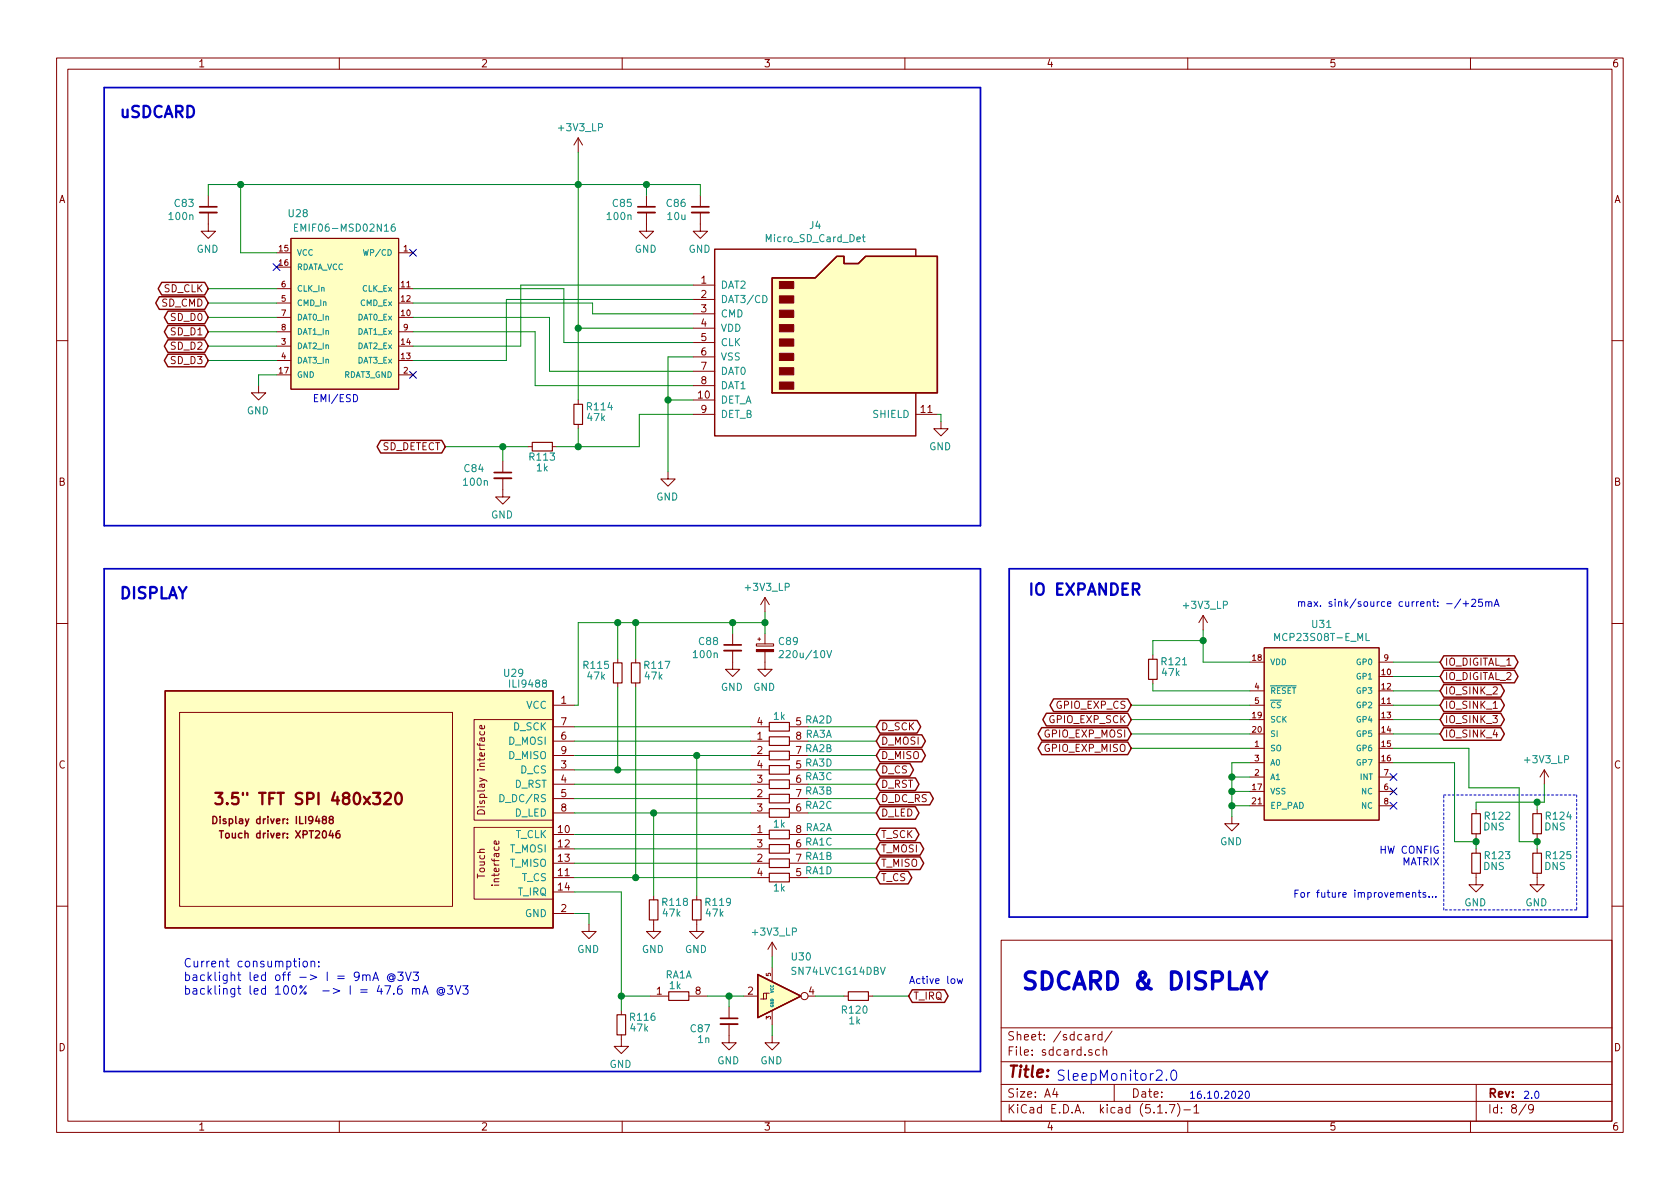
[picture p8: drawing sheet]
<svg xmlns="http://www.w3.org/2000/svg" width="297mm" height="210mm" viewBox="0 0 297 210" stroke-linecap="round" stroke-linejoin="round" font-family="sans-serif">
<g fill="none" stroke="#840000" stroke-width=".18">
<path d="M10 10.3h277v189.9h-277zM12 12.2h273v186.1h-273zM60 10.3v1.9M110 10.3v1.9M160 10.3v1.9M210 10.3v1.9M260 10.3v1.9M36.8 37.6v3.3h-1.2l1.2 1.3 1.3-1.3h-1.3M36.8 34.5v2.1M102.2 24.4l-.7 1.2M102.2 24.4v2.5M102.2 24.4l.8 1.2"/>
<path d="M114.3 37.6v3.3h-1.3l1.3 1.3 1.3-1.3h-1.3M114.3 34.5v2.1M123.8 37.6v3.3h-1.2l1.2 1.3 1.3-1.3h-1.3M123.8 34.5v2.1M48.9 44.7h2.5M48.9 56.1h2.5M48.9 51h2.5M48.9 53.6h2.5M48.9 47.2h2.5M48.9 58.7h2.5M51.4 42.2h19.1v26.6h-19.1zM70.5 44.7h2.5"/>
<path d="M70.5 56.1h2.5M70.5 51h2.5M70.5 53.6h2.5M70.5 58.7h2.5M122.6 50.4h3.8M122.6 53h3.8M122.6 55.5h3.8M122.6 58h3.8M10 60.2h2M45.7 68.2v1.3h-1.3l1.3 1.2 1.3-1.2h-1.3M48.9 63.7h2.5M48.9 61.2h2.5"/>
<path d="M48.9 66.3h2.5M70.5 63.7h2.5M70.5 61.2h2.5M70.5 66.3h2.5M93.3 79h.8M97.7 79h.7M102.2 70.7v.8M102.2 75.1v.7M122.6 70.7h3.8M122.6 73.3h3.8M122.6 60.6h3.8M122.6 63.1h3.8"/>
<path d="M122.6 65.7h3.8M122.6 68.2h3.8M161.9 73.3h3.8M166.4 74.5v1.3h-1.3l1.3 1.3 1.2-1.3h-1.2M285 60.2h2M88.9 84.6v3.3h-1.3l1.3 1.2 1.3-1.2h-1.3M88.9 81.5v2.1M118.1 83.4v1.3h-1.3l1.3 1.3 1.3-1.3h-1.3M10 110.3h2M109.2 116.5v.7M112.4 116.5v.7M129.5 115.1v3.3h-1.2l1.2 1.2 1.3-1.2h-1.3"/>
<path d="M129.5 112v2M133.7 113.9h3.1v.3h-3.1zM134 113h.5M134.2 112.8v.5M135.3 115.2v3.2h-1.3l1.3 1.2 1.2-1.2h-1.2M135.3 105.7v2.5M135.3 112v1.9M135.3 105.7l-.8 1.2M135.3 105.7l.7 1.2M203.8 115.8v.8M212.7 108.8l-.7 1.3M212.7 108.8v2.6"/>
<path d="M212.7 108.8l.8 1.3M221 117.1h2.5M223.5 114.5h20.3v30.5h-20.3zM243.8 119.6h2.6M243.8 117.1h2.6M285 110.3h2M31.7 126h48.3v34.3h-48.3zM84.9 129.4l-.1 .3 .3 .3 .5-.2v-.4M85.6 128.3l.1 .4-.2 .2-.6-.1v-.5h.2l.1 .6M97.8 127.2h-14v17.8h14M97.8 128.5h3.8M97.8 131.1h3.8"/>
<path d="M97.8 133.6h3.8M97.8 136.1h3.8M97.8 124.7h3.8M97.8 138.7h3.8M109.2 120.8v.7M112.4 120.8v.7M132.7 128.5h3.3M132.7 131.1h3.3M132.7 133.6h3.3M132.7 136.1h3.3M132.7 138.7h3.3M139.6 128.5h3.3"/>
<path d="M139.6 131.1h3.3M139.6 133.6h3.3M139.6 136.1h3.3M139.6 138.7h3.3M203.8 120.1v.8M221 132.3h2.5M221 124.7h2.5M221 122.2h2.5M221 127.2h2.5M221 129.8h2.5M221 134.9h2.5M221 139.9h2.5"/>
<path d="M221 137.4h2.5M243.8 132.3h2.6M243.8 124.7h2.6M243.8 122.2h2.6M243.8 127.2h2.6M243.8 129.8h2.6M243.8 134.9h2.6M243.8 139.9h2.6M243.8 137.4h2.6M264 125.3h.7M273 136.1l-.7 1.3M273 136.1v2.6"/>
<path d="M273 136.1l.8 1.3M84.6 143.3a.66 .66 0 0 1 .7-.1 .66 .66 0 0 1 .4 .7h-1.3zM88.2 148.7v.4l-.2 .2-.6-.1v-.5h.3l.1 .6M97.8 146.3h-14v12.7h14M97.8 147.6h3.8M97.8 155.2h3.8M97.8 150.1h3.8M97.8 152.6h3.8M97.8 157.7h3.8M97.8 141.2h3.8M97.8 143.8h3.8M115.6 158.4v.7"/>
<path d="M123.2 158.4v.7M132.7 147.6h3.3M132.7 155.2h3.3M132.7 150.1h3.3M132.7 152.6h3.3M132.7 141.2h3.3M132.7 143.8h3.3M139.6 147.6h3.3M139.6 155.2h3.3M139.6 150.1h3.3M139.6 152.6h3.3M139.6 141.2h3.3"/>
<path d="M139.6 143.8h3.3M217.8 144.4v1.3h-1.3l1.3 1.2 1.3-1.2h-1.3M221 142.5h2.5M243.8 142.5h2.6M261 154.4v2.1h-1.3l1.3 1.2 1.3-1.2h-1.3M261 143.1v.8M261 147.4v.8M261 150.1v.8M271.8 154.4v2.1h-1.3l1.3 1.2 1.2-1.2h-1.2M271.8 143.1v.8M271.8 147.4v.8M271.8 150.1v.8"/>
<path d="M10 160.2h2M97.8 161.5h3.8M104.1 163.4v1.3h-1.2l1.2 1.3 1.3-1.3h-1.3M109.9 178.7v.7M114.9 176.1h3.3M115.6 162.7v2h-1.3l1.3 1.3 1.2-1.3h-1.2M121.8 176.1h3.3M123.2 162.7v2h-1.3l1.3 1.3 1.3-1.3h-1.3M128.9 178v2.1M131.4 176.1h2.6M134.5 176.7h1v-1.1h-.5v1.1M135.5 175.6h.5"/>
<path d="M136.5 166.6v2.6M136.5 171.1v2.5M136.5 178.7v2.5M136.5 166.6l-.7 1.3M136.5 166.6l.8 1.3M149.2 176.1h.8M153.5 176.1h.8M177 166.3h108v32h-108zM285 160.2h2M60 198.3v1.9M109.9 183v2h-1.3l1.3 1.3 1.2-1.3h-1.2M110 198.3v1.9"/>
<path d="M128.9 181.1v3.3h-1.3l1.3 1.3 1.3-1.3h-1.3M136.5 183.1v1.3h-1.2l1.2 1.3 1.3-1.3h-1.3M160 198.3v1.9M177 194.8h108M177 191.8h108M177 187.8h108M177 181.8h108M186.5 192.5l-.4 1h1M186.8 193v1M193.3 182.9v1M193.7 182.9l-.4 .3M194.4 185.7l-.4-.1-.3 .3 .1 .6h.6"/>
<path d="M194.8 183l-.4-.1-.3 .3 .1 .6 .2 .1 .4-.1M194.8 182.4v1.5M195 185.7l.3-.1 .3 .1 .1 .9M195 185.1v1.5M196.6 182.3l-1.3 2M197 191.8v3M204.7 196.8h.8M206.2 196.7v.1M206.8 195.3h.9l-.6 1.5M208.2 195.1a1.71 1.71 0 0 1 0 2.3M209.3 196.3h1.2M210 198.3v1.9"/>
<path d="M211.1 195.8l.4-.5v1.5M211.1 196.8h.9M260 198.3v1.9M261 191.8v6.5M269.8 195.2l-1.2 2M271.1 196l-.3 .3-.4-.1-.1-.2v-.4l.1-.2 .4-.1 .2 .2a1.19 1.19 0 0 1-.2 1.2l-.4 .1"/>
<circle cx="142.2" cy="176.1" r=".63"/>
</g>
<g fill="none" stroke="#840000" stroke-width=".2">
<path d="M94.1 78.2h3.6v1.6h-3.6zM101.5 71.5h1.5v3.6h-1.5zM108.5 117.2h1.5v3.6h-1.5zM111.6 117.2h1.6v3.6h-1.6zM203.1 116.6h1.5v3.5h-1.5zM136 127.8h3.6v1.5h-3.6zM136 130.3h3.6v1.5h-3.6zM136 132.8h3.6v1.6h-3.6zM136 135.4h3.6v1.5h-3.6zM136 137.9h3.6v1.5h-3.6zM114.8 159.1h1.5v3.6h-1.5zM122.4 159.1h1.6v3.6h-1.6z"/>
<path d="M136 149.3h3.6v1.6h-3.6zM136 146.8h3.6v1.5h-3.6zM136 143h3.6v1.5h-3.6zM136 151.9h3.6v1.5h-3.6zM136 154.4h3.6v1.6h-3.6zM136 140.5h3.6v1.5h-3.6zM260.2 143.9h1.5v3.5h-1.5zM260.2 150.9h1.5v3.5h-1.5zM271 143.9h1.5v3.5h-1.5zM271 150.9h1.5v3.5h-1.5zM109.1 179.4h1.5v3.6h-1.5zM118.2 175.4h3.6v1.5h-3.6z"/>
<path d="M150 175.4h3.5v1.5h-3.5z"/>
</g>
<path d="M35.3 37.6h3.1M112.8 37.6h3M122.3 37.6h3M87.4 84.6h3M128 115.1h3.1M127.4 181.1h3" fill="none" stroke="#840000" stroke-width=".33"/>
<path d="M35.3 36.6h3.1M112.8 36.6h3M122.3 36.6h3M87.4 83.6h3M128 114h3.1M127.4 180.1h3" fill="none" stroke="#840000" stroke-width=".3"/>
<g fill="#840000" stroke="#840000" stroke-width=".18">
<path d="M133.7 114.9h3.1v.3h-3.1z"/>
<path d="M137.8 67.6h2.5v1.2h-2.5z"/>
<path d="M137.8 65h2.5v1.3h-2.5z"/>
<path d="M137.8 62.5h2.5v1.2h-2.5z"/>
<path d="M137.8 59.9h2.5v1.3h-2.5z"/>
<path d="M137.8 57.4h2.5v1.3h-2.5z"/>
<path d="M137.8 54.9h2.5v1.2h-2.5z"/>
<path d="M137.8 52.3h2.5v1.3h-2.5z"/>
<path d="M137.8 49.8h2.5v1.2h-2.5z"/>
</g>
<path d="M52.7 39.6h-.6v1.3h.6M69.8 39.6h-.3a.79 .79 0 0 0-.1 1.3l.4-.1v-.6l-.4-.1-.2 .3M52.1 40.2h.4M64.3 44.1l.2 1.1 .2-.8 .2 .8 .2-1.1M134.9 52.2a.64 .64 0 0 1 .7 .7 .64 .64 0 0 1-.7 .6zM152.5 41.9h.5M152.7 41.5v1.1l.3 .1M137.8 115.2l.5-.2 .2 .4v.2l-.8 .7h.8M146.2 115l.4 1.3 .4-1.3M225.4 113.3v-1.3l.4 .9 .4-.9v1.3M241.5 112v1.3h.6M88.4 140.5a.64 .64 0 0 1 .7 .6 .64 .64 0 0 1-.7 .7z" fill="none" stroke="#008484" stroke-width=".18"/>
<g fill="#ffffc2" stroke="#ffffc2" stroke-width=".18">
<path d="M51.4 42.2h19.1v26.6h-19.1z"/>
<path d="M134 172.3l7.6 3.8-7.6 3.9z"/>
<path d="M223.5 114.5h20.3v30.5h-20.3z"/>
<path d="M31.7 126h48.3v34.3h-48.3z"/>
<path d="M29.2 122.2h68.6v41.9h-68.6z"/>
<path d="M136.5 49.1h7.6l3.9-3.8h1.2v1.3h2.6l1.2-1.3h12.7v24.2h-29.2z"/>
</g>
<g fill="none" stroke="#840000" stroke-width=".25">
<path d="M28.2 52.5h8l.6 1.1-.6 1.1h-8l-.7-1.1zM28.6 49.9h7.6l.6 1.1-.6 1.2h-7.6l-.6-1.2zM29.7 55h6.5l.6 1.1-.6 1.1h-6.5l-.6-1.1zM29.7 57.6h6.5l.6 1.1-.6 1.1h-6.5l-.6-1.1zM136.5 49.1h7.6l3.9-3.8h1.2v1.3h2.6l1.2-1.3h12.7v24.2h-29.2zM161.9 45.3v-1.2h-35.5v33h35.5v-7.6M29.7 62.6h6.5l.6 1.1-.6 1.2h-6.5l-.6-1.2zM29.7 60.1h6.5l.6 1.1-.6 1.1h-6.5l-.6-1.1zM67.3 77.9h10.8l.6 1.1-.6 1.1h-10.8l-.6-1.1zM255.3 116h12.5l.6 1.1-.6 1.1h-12.5l-.7-1.1zM255.3 118.5h12.5l.6 1.1-.6 1.1h-12.5l-.7-1.1zM29.2 122.2h68.6v41.9h-68.6z"/>
<path d="M155.6 129.9h7.4l.6 1.2-.6 1.1h-7.4l-.7-1.1zM155.6 127.4h6.6l.6 1.1-.6 1.1h-6.6l-.7-1.1zM155.6 132.5h7.4l.6 1.1-.6 1.1h-7.4l-.7-1.1zM155.6 135h5.3l.6 1.1-.6 1.2h-5.3l-.7-1.2zM155.6 137.6h6.2l.7 1.1-.7 1.1h-6.2l-.7-1.1zM184.2 128.7h15.2l.6 1.1-.6 1.1h-15.2l-.7-1.1zM184.2 131.2h15.2l.6 1.1-.6 1.1h-15.2l-.7-1.1zM185 126.1h14.4l.6 1.1-.6 1.2h-14.4l-.6-1.2zM186.3 123.6h13.1l.6 1.1-.6 1.1h-13.1l-.7-1.1zM255.3 123.6h10.1l.6 1.1-.6 1.1h-10.1l-.7-1.1zM255.3 121.1h10.1l.6 1.1-.6 1.1h-10.1l-.7-1.1zM255.3 126.1h10.1l.6 1.1-.6 1.2h-10.1l-.7-1.2z"/>
<path d="M255.3 128.7h10.1l.6 1.1-.6 1.1h-10.1l-.7-1.1zM37.6 144.4a.64 .64 0 0 1 .8 .6 .64 .64 0 0 1-.8 .6zM38.8 146.9h.7M39.1 146.9v1.3M58.4 144.9l-.2-.3 .2-.2h.3l.2 .2v.2l-.6 .2-.1 .2v.2l.2 .2h.4l.1-.2v-.2l-.2-.3M60 146.9l-.4 .1a.87 .87 0 0 0 0 1.2l.5-.1v-.6l-.5-.1-.2 .2M155.6 149h7.1l.6 1.1-.6 1.1h-7.1l-.7-1.1zM155.6 146.5h6.2l.7 1.1-.7 1.1h-6.2l-.7-1.1zM155.6 154.1h5l.6 1.1-.6 1.1h-5l-.7-1.1zM155.6 151.5h7.1l.6 1.1-.6 1.2h-7.1l-.7-1.2zM155.6 140.1h8.8l.6 1.1-.6 1.1h-8.8l-.7-1.1zM155.6 142.6h6.2l.7 1.2-.7 1.1h-6.2l-.7-1.1z"/>
<path d="M134 172.3l7.6 3.8-7.6 3.9zM161.3 175h5.7l.6 1.1-.6 1.2h-5.7l-.6-1.2z"/>
</g>
<path d="M38.1 140.2h1.2l-.7 .8a.59 .59 0 0 1 .7 .3v.5l-.4 .4h-.5l-.3-.2M70.1 140.4a.48 .48 0 0 1 .5-.2 .48 .48 0 0 1 .3 .4 1.03 1.03 0 0 1-.5 1.6 1.21 1.21 0 0 1-.3-1.8z" fill="none" stroke="#840000" stroke-width=".41"/>
<path d="M18.4 15.5h155v77.5h-155zM18.4 100.6h155v88.9h-155zM178.4 100.6h102.3v61.6h-102.3z" fill="none" stroke="#0000c2" stroke-width=".3"/>
<path d="M255.3 140.6h23.5M278.8 140.6v20.3M255.3 160.9v-20.3M278.8 160.9h-23.5" fill="none" stroke="#0000c2" stroke-width=".18" stroke-dasharray=".4 .4"/>
<g fill="none" stroke="#008400" stroke-width=".18">
<path d="M36.8 34.5v-1.9h87v1.9M42.5 32.6v12.1h6.4M102.2 26.9v43.8M114.3 32.6v1.9M36.8 56.1h12.1M36.8 51h12.1M36.8 53.6h12.1M36.8 58.7h12.1M73 56.1h24.2v9.6h25.4M73 51h26.7v9.6h22.9M73 53.6h31.8v1.9h17.8M73 58.7h21.6v9.5h28"/>
<path d="M102.2 58h20.4M122.6 50.4h-30.5v10.8h-19.1M122.6 53h-33.1v10.7h-16.5M36.8 61.2h12.1M36.8 63.7h12.1M48.9 66.3h-3.2v1.9M78.7 79h14.6M88.9 79v2.5M102.2 75.8v3.2M118.1 70.7h4.5M122.6 63.1h-4.5v20.3M122.6 73.3h-9.6v5.7h-14.6"/>
<path d="M165.7 73.3h.7v1.2M109.2 110.1v6.4M112.4 110.1v6.4M129.5 110.1v1.9M135.3 110.1h-33.1v14.6h-.6M135.3 108.2v3.8M212.7 111.4v5.7h8.3M212.7 113.3h-8.9v2.5M246.4 117.1h8.2M246.4 119.6h8.2M101.6 133.6h31.1M101.6 136.1h31.1"/>
<path d="M101.6 138.7h31.1M101.6 131.1h31.1M101.6 128.5h31.1M109.2 121.5v14.6M112.4 121.5v33.7M123.2 133.6v24.8M142.9 133.6h12M142.9 136.1h12M142.9 138.7h12M142.9 131.1h12M142.9 128.5h12M200 132.3h21"/>
<path d="M200 127.2h21M200 124.7h21M200 129.8h21M203.8 120.9v1.3h17.2M217.8 137.4h3.2M217.8 139.9h3.2M221 134.9h-3.2v9.5M246.4 134.9h10.8v13.9h3.8M246.4 122.2h8.2M246.4 132.3h13.3v7h8.9v9.5h3.2M246.4 127.2h8.2M246.4 124.7h8.2"/>
<path d="M246.4 129.8h8.2M273 138.7v3.2h-12v1.2M101.6 143.8h31.1M101.6 155.2h31.1M101.6 152.6h31.1M101.6 150.1h31.1M101.6 147.6h31.1M101.6 157.7h8.3v21M101.6 141.2h31.1M115.6 143.8v14.6M142.9 143.8h12M142.9 155.2h12"/>
<path d="M142.9 152.6h12M142.9 150.1h12M142.9 147.6h12M142.9 141.2h12M217.8 142.5h3.2M261 148.2v1.9M271.8 141.9v1.2M271.8 148.2v1.9M101.6 161.5h2.5v1.9M109.9 176.1h5M125.1 176.1h6.3M128.9 176.1v1.9"/>
<path d="M136.5 169.2v1.9M144.1 176.1h5.1M154.3 176.1h6.4M136.5 181.2v1.9"/>
</g>
<g fill="none" stroke="#0000c2" stroke-width=".18">
<path d="M62.5 69.8a.64 .64 0 0 1 .7 .6 .64 .64 0 0 1-.7 .6zM258.3 105.9l-1.1 1.6M258.7 106.8h1M259.2 106.3v.9M260.2 106.1l.5-.1 .2 .3-.8 .9h.8M262.1 106h-.6l-.1 .6 .2-.2 .4 .1 .1 .6-.2 .1-.5-.1M262.7 106.5l.2-.1h.3v.8M262.7 106.4v.8M263.2 106.6l.2-.2h.3l.1 .8M264.2 107.2l.4-1.2 .4 1.2M264.3 106.9h.6M249.8 158l.2-.2 .3 .1v.8"/>
<path d="M250.7 157.8h.5M250.9 157.4v1.1l.3 .2M252.1 157.9l-.3-.1-.2 .2v.2l.5 .1v.3h-.5M252.7 158.5v.2M253.3 158.5v.2M253.9 158.5v.2M52.9 169.5v.1M52.9 170v1M53.6 170.1l.5-.1 .3 .3v.4l-.3 .3-.5-.2zM55 170.1l.1-.1a.36 .36 0 0 1 .6 .2v.8M55 170v1M56.4 170.8v.2"/>
<path d="M56.4 170v.2M64.1 172.5l.2-.1 .4 .1 .1 .9M64.8 172.6a.35 .35 0 0 1 .3-.2 .35 .35 0 0 1 .3 .2v.8M65.9 173.4l.5-1.5 .5 1.5M66.1 173h.7M69.5 172.7a.37 .37 0 0 0-.5-.1 .37 .37 0 0 0 0 .6 .37 .37 0 0 0 .5-.1M69.5 172.5v.6l.1 .1a.61 .61 0 0 0 0-.9 .61 .61 0 0 0-.9 .1 .71 .71 0 0 0 0 1 .71 .71 0 0 0 1 0M70.3 171.9h1l-.5 .6h.2l.3 .2-.1 .5-.2 .2h-.4l-.3-.2M71.7 171.9l.5 1.5 .5-1.5M72.9 174.9h.1a.36 .36 0 0 1 .6 .1v.8M72.9 174.8v1M73.1 171.9h.9l-.5 .6h.3l.2 .2-.1 .5-.2 .2h-.4l-.2-.2"/>
<path d="M73.6 175l.2-.2 .3 .1 .1 .9M74.7 175.8l.5-1.5 .5 1.5M74.8 175.4h.7M78.3 175.1a.35 .35 0 0 0-.6-.1 .35 .35 0 0 0 0 .6 .35 .35 0 0 0 .6-.1M78.3 174.9v.6l.1 .1a.63 .63 0 0 0-.1-1 .63 .63 0 0 0-1 .4 .7 .7 0 0 0 .3 .9 .7 .7 0 0 0 .9-.1M79.1 174.3h.9l-.4 .6 .4 .1v.7l-.2 .1h-.5l-.2-.1M80.5 174.3l.5 1.5 .5-1.5M81.8 174.3h1l-.5 .6h.3l.2 .3-.2 .5-.6 .1-.2-.1M169.2 173.1l.3 .8 .2-.6 .3 .6 .2-.8M206.2 190.8v.2M207.2 189.4a.44 .44 0 0 1 .4-.2 .44 .44 0 0 1 .4 .4 1.02 1.02 0 0 1-.4 1.4h-.3a1.34 1.34 0 0 1-.1-1.6zM218.9 193.1l.5-.1 .2 .1 .1 .2-.1 .2-.7 .7h.8"/>
<path d="M220.3 193.1l.2-.1a.67 .67 0 0 1 .4 .6 .67 .67 0 0 1-.4 .6l-.3-.2v-.3z"/>
</g>
<path d="M222 171.9l1 1.6 1-1.6" fill="none" stroke="#0000c2" stroke-width=".61"/>
<g fill="#008400" stroke="#008400" stroke-width=".25">
<circle cx="271.8" cy="148.8" r=".51"/>
<circle cx="114.3" cy="32.6" r=".51"/>
<circle cx="112.4" cy="110.1" r=".51"/>
<circle cx="109.2" cy="136.1" r=".51"/>
<circle cx="271.8" cy="141.9" r=".51"/>
<circle cx="118.1" cy="70.7" r=".51"/>
<circle cx="102.2" cy="79" r=".51"/>
<circle cx="102.2" cy="32.6" r=".51"/>
<circle cx="88.9" cy="79" r=".51"/>
<circle cx="129.5" cy="110.1" r=".51"/>
<circle cx="42.5" cy="32.6" r=".51"/>
<circle cx="135.3" cy="110.1" r=".51"/>
<circle cx="128.9" cy="176.1" r=".51"/>
<circle cx="109.9" cy="176.1" r=".51"/>
<circle cx="123.2" cy="133.6" r=".51"/>
<circle cx="115.6" cy="143.8" r=".51"/>
<circle cx="102.2" cy="58" r=".51"/>
<circle cx="217.8" cy="142.5" r=".51"/>
<circle cx="109.2" cy="110.1" r=".51"/>
<circle cx="217.8" cy="139.9" r=".51"/>
<circle cx="217.8" cy="137.4" r=".51"/>
<circle cx="212.7" cy="113.3" r=".51"/>
<circle cx="112.4" cy="155.2" r=".51"/>
<circle cx="261" cy="148.8" r=".51"/>
</g>
<path d="M48.3 46.6l1.2 1.2M49.5 46.6l-1.2 1.2M72.4 44.1l1.2 1.2M73.6 44.1l-1.2 1.2M72.4 65.7l1.2 1.2M73.6 65.7l-1.2 1.2M245.8 136.8l1.2 1.2M245.8 139.3l1.2 1.3M247 136.8l-1.2 1.2M247 139.3l-1.2 1.3M245.8 141.9l1.2 1.2M247 141.9l-1.2 1.2" fill="none" stroke="#000084" stroke-width=".18"/>
<text font-size="4.2" fill="#0000c2" x="180.3" y="175">SDCARD &amp; DISPLAY</text>
<g font-size="2.8" fill="#0000c2">
<text x="21" y="20.8">uSDCARD</text>
<text x="21" y="105.9">DISPLAY</text>
<text x="181.6" y="105.3">IO EXPANDER</text>
</g>
<g font-size="2.8" fill="#840000">
<text x="40.6" y="142.3">3.5&quot; TFT SPI 480x320</text>
<text x="178" y="190.5">Title:</text>
</g>
<text font-size="2.5" fill="#0000c2" x="186.7" y="191.1">SleepMonitor2.0</text>
<g font-size="2.1" fill="#0000c2">
<text x="32.4" y="171.1">Current consumption:</text>
<text x="32.4" y="173.5">backlight led off -&gt; I = 9mA @3V3</text>
<text x="32.4" y="175.9">backlingt led 100% -&gt; I = 47.6 mA @3V3</text>
</g>
<g font-size="2.1" fill="#840000">
<text x="178" y="184">Sheet: /sdcard/</text>
<text x="178" y="186.7">File: sdcard.sch</text>
<text x="178" y="196.9">KiCad E.D.A. kicad (5.1.7)-1</text>
<text x="178" y="194.1">Size: A4</text>
<text x="200" y="194.1">Date:</text>
<text x="263" y="194.1">Rev:</text>
<text x="263" y="196.9">Id: 8/9</text>
</g>
<g font-size="1.8" fill="#840000">
<text x="35" y="11.9">1</text>
<text x="85" y="11.9">2</text>
<text x="135" y="11.9">3</text>
<text x="185" y="11.9">4</text>
<text x="235" y="11.9">5</text>
<text x="285" y="11.9">6</text>
<text x="10.4" y="35.9">A</text>
<text x="285.4" y="35.9">A</text>
<text x="29" y="51.7">SD_CLK</text>
<text x="124" y="50.2">1</text>
<text x="124" y="52.7">2</text>
<text x="28.6" y="54.2">SD_CMD</text>
<text x="30.4" y="56.8">SD_D0</text>
<text x="30.4" y="59.3">SD_D1</text>
<text x="124" y="55.2">3</text>
<text x="124" y="57.8">4</text>
<text x="30.4" y="64.4">SD_D3</text>
<text x="30.4" y="61.8">SD_D2</text>
<text x="124" y="60.3">5</text>
<text x="124" y="62.9">6</text>
<text x="124" y="65.4">7</text>
<text x="123.5" y="70.5">10</text>
<text x="124" y="67.9">8</text>
<text x="124" y="73">9</text>
<text x="162.9" y="73">11</text>
<text x="67.4" y="79.6">SD_DETECT</text>
<text x="10.4" y="85.9">B</text>
<text x="285.4" y="85.9">B</text>
<text x="255.4" y="117.7">IO_DIGITAL_1</text>
<text x="99.2" y="124.5">1</text>
<text x="186.8" y="125.3">GPIO_EXP_CS</text>
<text x="255.4" y="125.3">IO_SINK_1</text>
<text x="255.4" y="122.8">IO_SINK_2</text>
<text x="255.4" y="120.3">IO_DIGITAL_2</text>
<text x="99.2" y="130.8">6</text>
<text x="99.2" y="128.3">7</text>
<text x="133.9" y="128.3">4</text>
<text x="133.9" y="130.8">1</text>
<text x="155.7" y="131.7">D_MOSI</text>
<text x="155.7" y="129.2">D_SCK</text>
<text x="184.8" y="130.4">GPIO_EXP_MOSI</text>
<text x="185.6" y="127.9">GPIO_EXP_SCK</text>
<text x="255.4" y="127.9">IO_SINK_3</text>
<text x="255.4" y="130.4">IO_SINK_4</text>
<text x="10.4" y="135.9">C</text>
<text x="99.2" y="135.9">3</text>
<text x="99.2" y="133.3">9</text>
<text x="133.9" y="133.3">2</text>
<text x="133.9" y="135.9">4</text>
<text x="155.7" y="134.2">D_MISO</text>
<text x="155.7" y="136.8">D_CS</text>
<text x="184.8" y="133">GPIO_EXP_MISO</text>
<text x="285.4" y="135.9">C</text>
<text x="85.8" y="143.2" transform="rotate(-90 85.8 143.2)">Display interface</text>
<text x="99.2" y="138.4">4</text>
<text x="99.2" y="141">5</text>
<text x="99.2" y="143.5">8</text>
<text x="133.9" y="143.5">3</text>
<text x="133.9" y="141">2</text>
<text x="133.9" y="138.4">3</text>
<text x="140.7" y="143.5">6</text>
<text x="140.7" y="141">7</text>
<text x="140.7" y="138.4">6</text>
<text x="155.7" y="141.9">D_DC_RS</text>
<text x="155.7" y="139.3">D_RST</text>
<text x="38.9" y="145.7">Display driver: ILI9488</text>
<text x="40" y="148.3">Touch driver: XPT2046</text>
<text x="98.7" y="147.3">10</text>
<text x="98.7" y="149.9">12</text>
<text x="133.9" y="149.9">3</text>
<text x="133.9" y="147.3">1</text>
<text x="155.7" y="148.2">T_SCK</text>
<text x="155.7" y="144.4">D_LED</text>
<text x="85.8" y="155.3" transform="rotate(-90 85.8 155.3)">Touch</text>
<text x="98.7" y="154.9">11</text>
<text x="98.7" y="152.4">13</text>
<text x="133.9" y="152.4">2</text>
<text x="133.9" y="154.9">4</text>
<text x="155.7" y="150.7">T_MOSI</text>
<text x="155.7" y="155.8">T_CS</text>
<text x="155.7" y="153.3">T_MISO</text>
<text x="88.3" y="156.3" transform="rotate(-90 88.3 156.3)">interface</text>
<text x="98.7" y="157.5">14</text>
<text x="99.2" y="161.3">2</text>
<text x="116.1" y="175.9">1</text>
<text x="123" y="175.9">8</text>
<text x="132.2" y="175.9">2</text>
<text x="143" y="175.9">4</text>
<text x="161.4" y="176.8">T_IRQ</text>
<text x="10.4" y="185.9">D</text>
<text x="285.4" y="185.9">D</text>
<text x="35" y="199.9">1</text>
<text x="85" y="199.9">2</text>
<text x="135" y="199.9">3</text>
<text x="185" y="199.9">4</text>
<text x="235" y="199.9">5</text>
<text x="285" y="199.9">6</text>
</g>
<g font-size="1.8" fill="#008484">
<text x="98.9" y="23.2">+3V3_LP</text>
<text x="30" y="38.9">100n</text>
<text x="30.9" y="36.6">C83</text>
<text x="51.1" y="38.4">U28</text>
<text x="53" y="41">EMIF06-MSD02N16</text>
<text x="107.5" y="38.9">100n</text>
<text x="108.4" y="36.6">C85</text>
<text x="117.9" y="36.6">C86</text>
<text x="118.1" y="38.9">10u</text>
<text x="143.2" y="40.5">J4</text>
<text x="34.7" y="44.7">GND</text>
<text x="112.2" y="44.7">GND</text>
<text x="121.7" y="44.7">GND</text>
<text x="135.7" y="42.8">Micro_SD_Card_Det</text>
<text x="127.4" y="51">DAT2</text>
<text x="127.4" y="53.6">DAT3/CD</text>
<text x="127.4" y="56.1">CMD</text>
<text x="127.4" y="58.7">VDD</text>
<text x="127.4" y="61.2">CLK</text>
<text x="127.4" y="63.7">VSS</text>
<text x="127.4" y="71.4">DET_A</text>
<text x="127.4" y="66.3">DAT0</text>
<text x="127.4" y="68.8">DAT1</text>
<text x="43.6" y="73.3">GND</text>
<text x="103.9" y="72.6">R114</text>
<text x="103.9" y="74.5">47k</text>
<text x="127.4" y="73.9">DET_B</text>
<text x="154.4" y="73.9">SHIELD</text>
<text x="82.2" y="83.5">C84</text>
<text x="93.8" y="81.5">R113</text>
<text x="94.9" y="83.4">1k</text>
<text x="164.3" y="79.6">GND</text>
<text x="82.1" y="85.9">100n</text>
<text x="116" y="88.5">GND</text>
<text x="86.8" y="91.7">GND</text>
<text x="131.9" y="104.5">+3V3_LP</text>
<text x="209.4" y="107.7">+3V3_LP</text>
<text x="226" y="113.4">MCP23S08T-E_ML</text>
<text x="232.1" y="111">U31</text>
<text x="89.2" y="119.7">U29</text>
<text x="103.3" y="118.3">R115</text>
<text x="114.1" y="118.3">R117</text>
<text x="122.7" y="116.4">100n</text>
<text x="123.6" y="114.1">C88</text>
<text x="137.8" y="114.1">C89</text>
<text x="138.5" y="116.4">220u/10V</text>
<text x="205.5" y="117.6">R121</text>
<text x="205.5" y="119.6">47k</text>
<text x="90.3" y="121.6">ILI9488</text>
<text x="93" y="125.3">VCC</text>
<text x="103.9" y="120.2">47k</text>
<text x="114.1" y="120.2">47k</text>
<text x="127.5" y="122.2">GND</text>
<text x="133.2" y="122.2">GND</text>
<text x="90" y="131.7">D_MOSI</text>
<text x="90.8" y="129.2">D_SCK</text>
<text x="136.8" y="127.3">1k</text>
<text x="140.7" y="128.3">5 RA2D</text>
<text x="140.7" y="130.8">8 RA3A</text>
<text x="90" y="134.2">D_MISO</text>
<text x="92" y="136.8">D_CS</text>
<text x="140.7" y="133.3">7 RA2B</text>
<text x="140.7" y="135.9">5 RA3D</text>
<text x="142.4" y="138">RA3C</text>
<text x="269.7" y="135">+3V3_LP</text>
<text x="89" y="141.9">D_DC/RS</text>
<text x="91" y="139.3">D_RST</text>
<text x="142.4" y="143">RA2C</text>
<text x="142.4" y="140.5">RA3B</text>
<text x="91" y="144.4">D_LED</text>
<text x="91.1" y="148.2">T_CLK</text>
<text x="136.8" y="146.3">1k</text>
<text x="140.7" y="149.9">6 RA1C</text>
<text x="140.7" y="147.3">8 RA2A</text>
<text x="215.7" y="149.5">GND</text>
<text x="262.3" y="146.9">DNS</text>
<text x="262.7" y="145">R122</text>
<text x="273.1" y="146.9">DNS</text>
<text x="273.5" y="145">R124</text>
<text x="90.2" y="150.7">T_MOSI</text>
<text x="90.2" y="153.3">T_MISO</text>
<text x="92.3" y="155.8">T_CS</text>
<text x="140.7" y="152.4">7 RA1B</text>
<text x="140.7" y="154.9">5 RA1D</text>
<text x="262.3" y="153.8">DNS</text>
<text x="262.7" y="151.9">R123</text>
<text x="273.1" y="153.8">DNS</text>
<text x="273.5" y="151.9">R125</text>
<text x="91.6" y="158.4">T_IRQ</text>
<text x="117.2" y="160.2">R118</text>
<text x="124.9" y="160.2">R119</text>
<text x="136.8" y="157.7">1k</text>
<text x="258.9" y="160.3">GND</text>
<text x="269.7" y="160.3">GND</text>
<text x="92.8" y="162.2">GND</text>
<text x="117.3" y="162.1">47k</text>
<text x="124.9" y="162.1">47k</text>
<text x="133.2" y="165.4">+3V3_LP</text>
<text x="102.1" y="168.5">GND</text>
<text x="113.5" y="168.5">GND</text>
<text x="117.6" y="173">RA1A</text>
<text x="121.1" y="168.5">GND</text>
<text x="140" y="169.8">U30</text>
<text x="140.2" y="172.4">SN74LVC1G14DBV</text>
<text x="118.4" y="174.9">1k</text>
<text x="149" y="179.2">R120</text>
<text x="111.5" y="180.5">R116</text>
<text x="111.6" y="182.4">47k</text>
<text x="122.2" y="182.5">C87</text>
<text x="123.4" y="184.4">1n</text>
<text x="150.2" y="181.1">1k</text>
<text x="107.8" y="188.8">GND</text>
<text x="126.8" y="188.2">GND</text>
<text x="134.4" y="188.2">GND</text>
</g>
<g font-size="1.8" fill="#0000c2">
<text x="55.2" y="71.1">EMI/ESD</text>
<text x="229.2" y="107.3">max. sink/source current: -/+25mA</text>
<text x="244.3" y="151">HW CONFIG</text>
<text x="247.9" y="153">MATRIX</text>
<text x="228.6" y="158.7">For future improvements...</text>
<text x="160.7" y="174">Active low</text>
<text x="210.2" y="194.3">16.10.2020</text>
<text x="269.2" y="194.3">2.0</text>
</g>
<text font-size="1.5" fill="#840000" x="221.4" y="142.2">21</text>
<text font-size="1.5" fill="#008484" x="224.5" y="143">EP_PAD</text>
<g font-size="1.4" fill="#840000">
<text x="49.4" y="44.4">15</text>
<text x="49.4" y="47">16</text>
<text x="71.4" y="44.4">1</text>
<text x="49.8" y="53.3">5</text>
<text x="49.8" y="50.8">6</text>
<text x="71" y="50.8">11</text>
<text x="71" y="53.3">12</text>
<text x="49.8" y="55.9">7</text>
<text x="49.8" y="58.4">8</text>
<text x="71" y="55.9">10</text>
<text x="71.4" y="58.4">9</text>
<text x="49.8" y="61">3</text>
<text x="49.8" y="63.5">4</text>
<text x="71" y="63.5">13</text>
<text x="71" y="61">14</text>
<text x="49.4" y="66">17</text>
<text x="71.4" y="66">2</text>
<text x="221.5" y="116.8">18</text>
<text x="244.3" y="119.4">10</text>
<text x="244.7" y="116.8">9</text>
<text x="221.9" y="121.9">4</text>
<text x="221.9" y="124.5">5</text>
<text x="244.3" y="124.5">11</text>
<text x="244.3" y="121.9">12</text>
<text x="221.5" y="127">19</text>
<text x="221.5" y="129.5">20</text>
<text x="244.3" y="127">13</text>
<text x="244.3" y="129.5">14</text>
<text x="221.9" y="132.1">1</text>
<text x="221.9" y="137.2">2</text>
<text x="221.9" y="134.6">3</text>
<text x="244.3" y="132.1">15</text>
<text x="244.3" y="134.6">16</text>
<text x="244.7" y="137.2">7</text>
<text x="221.5" y="139.7">17</text>
<text x="244.7" y="139.7">6</text>
<text x="244.7" y="142.2">8</text>
</g>
<g font-size="1.4" fill="#008484">
<text x="52.5" y="45.2">VCC</text>
<text x="52.5" y="47.7">RDATA_VCC</text>
<text x="64.7" y="45.2">WP/CD</text>
<text x="52.5" y="51.6">CLK_In</text>
<text x="64" y="51.6">CLK_Ex</text>
<text x="52.5" y="54.1">CMD_In</text>
<text x="52.5" y="56.6">DAT0_In</text>
<text x="52.5" y="59.2">DAT1_In</text>
<text x="63.2" y="56.6">DAT0_Ex</text>
<text x="63.2" y="59.2">DAT1_Ex</text>
<text x="63.7" y="54.1">CMD_Ex</text>
<text x="52.5" y="61.7">DAT2_In</text>
<text x="52.5" y="64.3">DAT3_In</text>
<text x="63.2" y="64.3">DAT3_Ex</text>
<text x="63.2" y="61.7">DAT2_Ex</text>
<text x="52.5" y="66.8">GND</text>
<text x="60.8" y="66.8">RDAT3_GND</text>
<text x="224.5" y="117.6">VDD</text>
<text x="240" y="117.6">GP0</text>
<text x="224.5" y="122.7">RESET</text>
<text x="224.5" y="125.2">CS</text>
<text x="240" y="120.1">GP1</text>
<text x="240" y="125.2">GP2</text>
<text x="240" y="122.7">GP3</text>
<text x="224.5" y="127.8">SCK</text>
<text x="224.5" y="130.3">SI</text>
<text x="240" y="127.8">GP4</text>
<text x="240" y="130.3">GP5</text>
<text x="224.5" y="132.8">SO</text>
<text x="224.5" y="137.9">A1</text>
<text x="224.5" y="135.4">A0</text>
<text x="240" y="132.8">GP6</text>
<text x="240" y="135.4">GP7</text>
<text x="240.5" y="137.9">INT</text>
<text x="224.5" y="140.5">VSS</text>
<text x="240.8" y="140.5">NC</text>
<text x="240.8" y="143">NC</text>
</g>
<g font-size="1.1" fill="#840000">
<text x="136.3" y="172.6" transform="rotate(-90 136.3 172.6)">5</text>
<text x="136.3" y="180.2" transform="rotate(-90 136.3 180.2)">3</text>
</g>
<g font-size=".7" fill="#008484">
<text x="136.8" y="178.2" transform="rotate(-90 136.8 178.2)">GND</text>
<text x="136.8" y="175.6" transform="rotate(-90 136.8 175.6)">VCC</text>
</g>
</svg>
